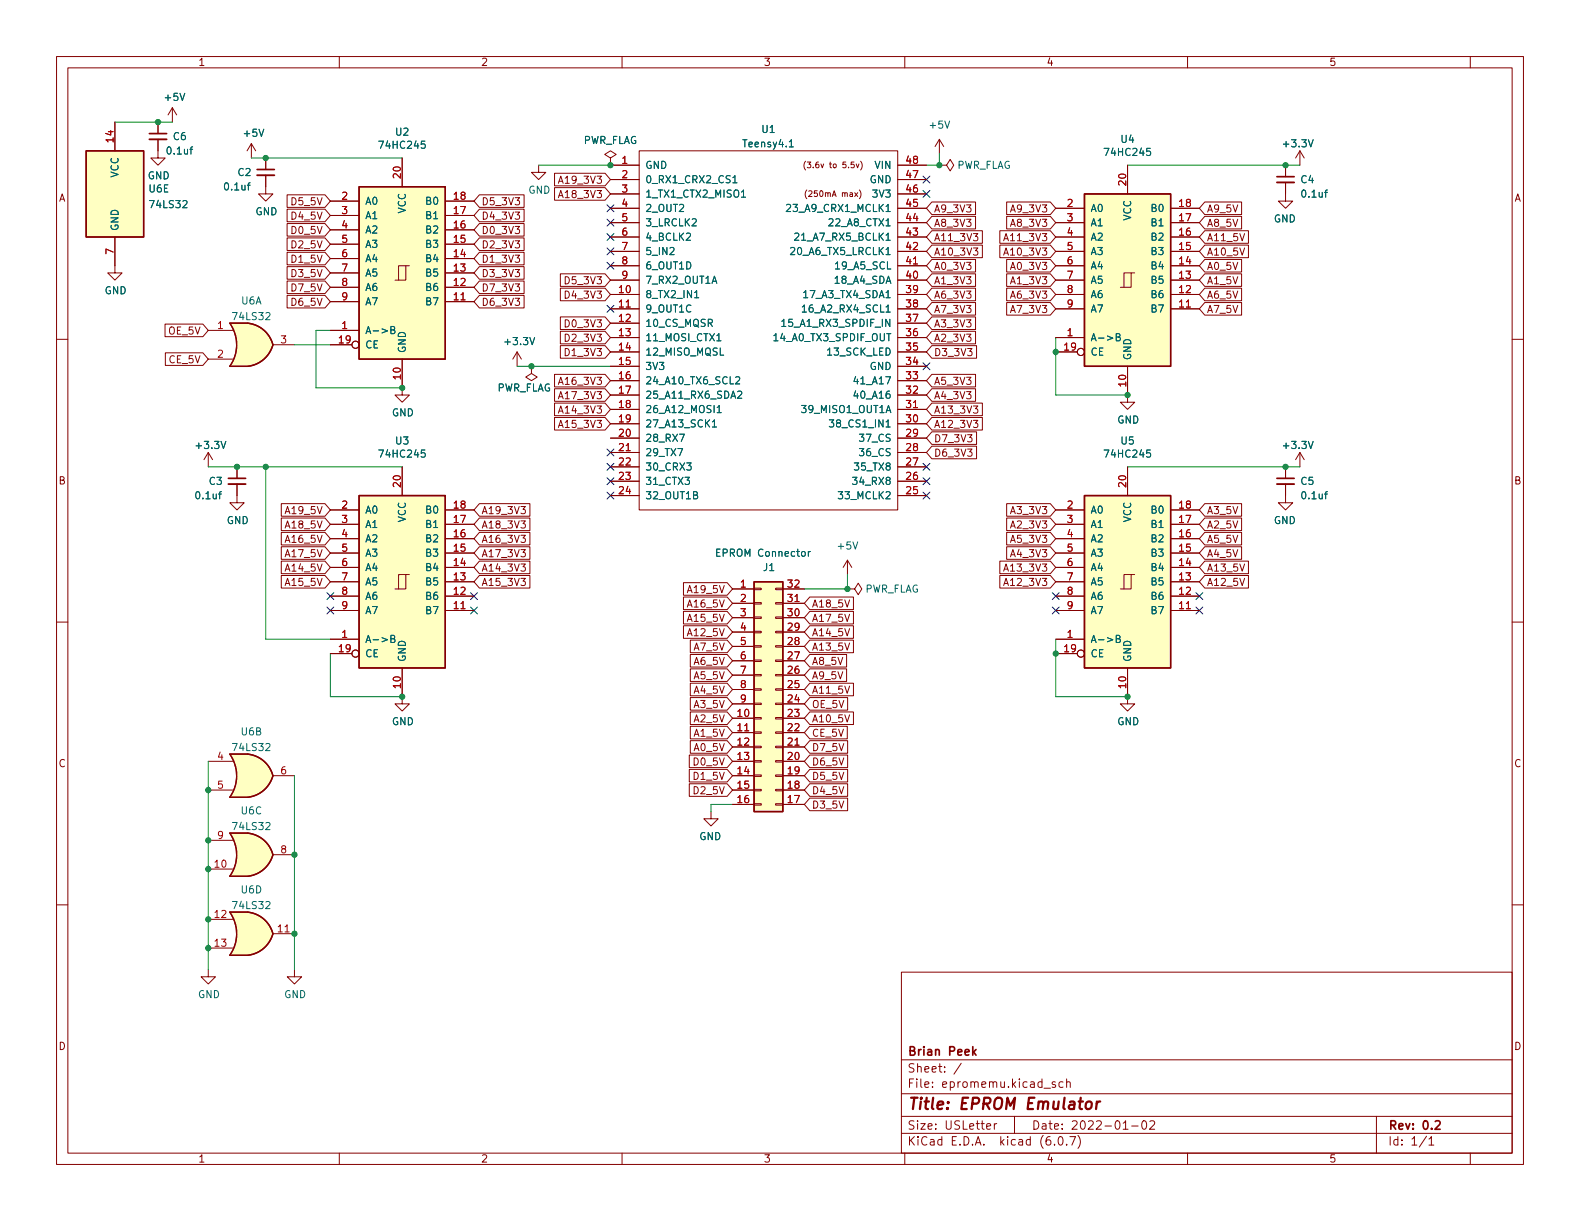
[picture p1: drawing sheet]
<svg xmlns="http://www.w3.org/2000/svg" width="279mm" height="216mm" viewBox="0 0 279 216" stroke-linecap="round" stroke-linejoin="round" font-family="sans-serif">
<g fill="none" stroke="#840000" stroke-width=".18">
<path d="M10 10h259.4v195.9h-259.4zM12 12h255.4v191.9h-255.4zM30.5 19.1l-.8 1.2M30.5 19.1v2.5M30.5 19.1l.7 1.2M60 10v2M110 10v2M160 10v2M210 10v2M260 10v2M20.3 21.6v5.1M27.9 24.6v3.3h1.3l-1.3 1.3-1.2-1.3h1.2"/>
<path d="M27.9 21.6v2M44.4 25.4l-.7 1.3M44.4 25.4v2.5M44.4 25.4l.8 1.3M47 31v3.3h1.3l-1.3 1.3-1.3-1.3h1.3M47 27.9v2.1M50.8 39.5h6.7l.9 1.1-.9 1.2h-6.7zM50.8 37h6.7l.9 1.1-.9 1.1h-6.7zM50.8 34.4h6.7l.9 1.2-.9 1.1h-6.7zM58.4 38.1h5.1M58.4 35.6h5.1M71.1 27.9v5.1"/>
<path d="M78.7 38.1h5.1M78.7 35.6h5.1M84.8 37h7.9v2.2h-7.9l-1-1.1zM84.8 39.5h7.9v2.3h-7.9l-1-1.2zM84.8 34.4h7.9v2.3h-7.9l-1-1.1zM95.2 29.2v1.3h1.3l-1.3 1.3-1.2-1.3h1.2M98.1 33.2h8.9l.9 1.1-.9 1.1h-8.9zM98.1 30.6h8.9l.9 1.2-.9 1.1h-8.9zM107.9 27.9l1.1-.6-1.1-.6-1 .6 1 .6v1.3M107.9 29.2h.1M107.9 39.4h5.1M107.9 36.8h5.1"/>
<path d="M107.9 34.3h5.1M107.9 31.8h5.1M107.9 29.2h5.1M113 26.7h45.7v63.5h-45.7zM142.5 28.5a1.17 1.17 0 0 0 0 1.6M142.7 33.6a1.17 1.17 0 0 0 0 1.5M151.4 29l.2 .7 .3-.7M152 33.6a1.17 1.17 0 0 1 0 1.5M152.2 28.5a1.17 1.17 0 0 1 0 1.6M158.7 39.4h5.1M158.7 36.8h5.1M158.7 34.3h5.1"/>
<path d="M158.7 31.8h5.1M158.7 29.2h5.1M164.8 35.7h7.7v2.2h-7.7l-1-1.1zM164.8 38.3h7.7v2.2h-7.7l-1-1.1zM166.1 29.2h1.3l.6 1 .7-1-.7-1-.6 1M166.1 29.2h.1M166.1 24.6l.8 1.3M166.1 24.6v2.6M166.1 24.6l-.7 1.3M178 35.7h7.7l1 1.1-1 1.1h-7.7zM178 38.3h7.7l1 1.1-1 1.1h-7.7zM186.7 39.4h5.1"/>
<path d="M186.7 36.8h5.1M199.4 29.2v5.1M207 39.4h5.1M207 36.8h5.1M213 35.7h6.6v2.2h-6.6l-.9-1.1zM213 38.3h6.6v2.2h-6.6l-.9-1.1zM227.3 32.3v3.3h-1.2l1.2 1.2 1.3-1.2h-1.3M227.3 29.2v2M229.9 26.7l.7 1.2M229.9 26.7v2.5M229.9 26.7l-.8 1.2M10 60h2"/>
<path d="M20.3 41.9v6.4h1.3l-1.3 1.2-1.3-1.2h1.3M29.2 57.3h6.7l.9 1.1-.9 1.1h-6.7zM36.8 58.4h4.3M43.8 57.2h-3.2a6.6 6.6 0 0 1 0 7.6h3.2M50.8 44.6h6.7l.9 1.1-.9 1.1h-6.7zM50.8 49.7h6.7l.9 1.1-.9 1.1h-6.7zM50.8 47.1h6.7l.9 1.2-.9 1.1h-6.7zM50.8 52.2h6.7l.9 1.1-.9 1.2h-6.7zM50.8 42.1h6.7l.9 1.1-.9 1.1h-6.7zM58.4 58.4h5.1M58.4 53.3h5.1M58.4 50.8h5.1"/>
<path d="M58.4 48.3h5.1M58.4 45.7h5.1M58.4 43.2h5.1M58.4 40.6h5.1M71.8 47h-1.3v2.5M72.4 47h-.6v2.5h-2M78.7 53.3h5.1M78.7 50.8h5.1M78.7 48.3h5.1M78.7 45.7h5.1M78.7 43.2h5.1M78.7 40.6h5.1"/>
<path d="M84.8 42.1h7.9v2.2h-7.9l-1-1.1zM84.8 52.2h7.9v2.3h-7.9l-1-1.2zM84.8 44.6h7.9v2.2h-7.9l-1-1.1zM84.8 47.1h7.9v2.3h-7.9l-1-1.1zM84.8 49.7h7.9v2.2h-7.9l-1-1.1zM99.1 51h7.9l.9 1.1-.9 1.1h-7.9zM99.1 48.4h7.9l.9 1.1-.9 1.1h-7.9zM99.1 58.6h7.9l.9 1.1-.9 1.1h-7.9zM99.1 56h7.9l.9 1.2-.9 1.1h-7.9zM107.9 52.1h5.1M107.9 54.6h5.1M107.9 57.2h5.1"/>
<path d="M107.9 59.7h5.1M107.9 49.5h5.1M107.9 47h5.1M107.9 44.5h5.1M107.9 41.9h5.1M158.7 52.1h5.1M158.7 54.6h5.1M158.7 57.2h5.1M158.7 59.7h5.1M158.7 49.5h5.1M158.7 47h5.1M158.7 44.5h5.1"/>
<path d="M158.7 41.9h5.1M164.8 45.9h7.7v2.2h-7.7l-1-1.1zM164.8 48.4h7.7v2.2h-7.7l-1-1.1zM164.8 51h7.7v2.2h-7.7l-1-1.1zM164.8 43.3h8.9v2.3h-8.9l-1-1.1zM164.8 40.8h8.9v2.2h-8.9l-1-1.1zM164.8 53.5h7.7v2.2h-7.7l-1-1.1zM164.8 58.6h7.7v2.2h-7.7l-1-1.1zM164.8 56h7.7v2.3h-7.7l-1-1.1zM176.8 40.8h8.9l1 1.1-1 1.1h-8.9zM176.8 43.3h8.9l1 1.2-1 1.1h-8.9zM178 51h7.7l1 1.1-1 1.1h-7.7z"/>
<path d="M178 48.4h7.7l1 1.1-1 1.1h-7.7zM178 53.5h7.7l1 1.1-1 1.1h-7.7zM178 45.9h7.7l1 1.1-1 1.1h-7.7zM186.7 52.1h5.1M186.7 54.6h5.1M186.7 59.7h5.1M186.7 49.5h5.1M186.7 47h5.1M186.7 44.5h5.1M186.7 41.9h5.1M200 48.3h-1.2v2.5M200.7 48.3h-.7v2.5h-1.9"/>
<path d="M207 52.1h5.1M207 54.6h5.1M207 49.5h5.1M207 47h5.1M207 44.5h5.1M207 41.9h5.1M213 53.5h6.6v2.2h-6.6l-.9-1.1zM213 48.4h6.6v2.2h-6.6l-.9-1.1zM213 51h6.6v2.2h-6.6l-.9-1.1zM213 45.9h6.6v2.2h-6.6l-.9-1.1zM213 40.8h7.8v2.2h-7.8l-.9-1.1zM213 43.3h7.8v2.3h-7.8l-.9-1.1z"/>
<path d="M267.4 60h2M29.2 62.4h6.7l.9 1.1-.9 1.1h-6.7zM36.8 63.5h4.3M48.3 61h3.8M58.4 61h3.8M71.1 63.5v6.4h1.3l-1.3 1.2-1.3-1.2h1.3M91.4 62.2l-.7 1.3M91.4 62.2v2.6M91.4 62.2l.8 1.3M94 64.8v1.2l1 .7-1 .6-1-.6 1-.7M94 64.8h.1M98.1 71.3h8.9l.9 1.1-.9 1.1h-8.9z"/>
<path d="M98.1 68.7h8.9l.9 1.2-.9 1.1h-8.9zM98.1 66.2h8.9l.9 1.1-.9 1.1h-8.9zM98.1 73.8h8.9l.9 1.1-.9 1.1h-8.9zM99.1 61.1h7.9l.9 1.1-.9 1.1h-7.9zM107.9 62.2h5.1M107.9 64.8h5.1M107.9 67.3h5.1M107.9 69.9h5.1M107.9 72.4h5.1M107.9 74.9h5.1M107.9 77.5h5.1M158.7 62.2h5.1"/>
<path d="M158.7 64.8h5.1M158.7 67.3h5.1M158.7 69.9h5.1M158.7 72.4h5.1M158.7 74.9h5.1M158.7 77.5h5.1M164.8 73.8h8.9v2.2h-8.9l-1-1.1zM164.8 71.3h8.9v2.2h-8.9l-1-1.1zM164.8 78.9h7.9v2.2h-7.9l-1-1.1zM164.8 76.4h7.9v2.2h-7.9l-1-1.1zM164.8 61.1h7.9v2.2h-7.9l-1-1.1zM164.8 68.7h7.7v2.3h-7.7l-1-1.1z"/>
<path d="M164.8 66.2h7.7v2.2h-7.7l-1-1.1zM186.7 62.2h3.8M199.4 64.8v6.3h1.3l-1.3 1.3-1.3-1.3h1.3M36.8 80l-.7 1.3M36.8 80v2.6M36.8 80l.8 1.3M41.9 85.6v3.3h1.3l-1.3 1.3-1.3-1.3h1.3M41.9 82.6v2M49.7 96.7h7.8l.9 1.1-.9 1.1h-7.8zM49.7 99.2h7.8l.9 1.1-.9 1.1h-7.8zM49.7 94.1h7.8l.9 1.2-.9 1.1h-7.8zM49.7 91.6h7.8l.9 1.1-.9 1.1h-7.8z"/>
<path d="M49.7 89.1h7.8l.9 1.1-.9 1.1h-7.8zM58.4 97.8h5.1M58.4 95.3h5.1M58.4 92.7h5.1M58.4 90.2h5.1M71.1 82.6v5M78.7 97.8h5.1M78.7 95.3h5.1M78.7 92.7h5.1M78.7 90.2h5.1M84.8 89.1h8.9v2.2h-8.9l-1-1.1zM84.8 91.6h8.9v2.2h-8.9l-1-1.1z"/>
<path d="M84.8 99.2h8.9v2.2h-8.9l-1-1.1zM84.8 96.7h8.9v2.2h-8.9l-1-1.1zM84.8 94.1h8.9v2.3h-8.9l-1-1.1zM107.9 80h5.1M107.9 82.6h5.1M107.9 85.1h5.1M107.9 87.6h5.1M149.9 99.1l.7 1.2M149.9 99.1v2.5M149.9 99.1l-.8 1.2M158.7 80h5.1M158.7 82.6h5.1"/>
<path d="M158.7 85.1h5.1M158.7 87.6h5.1M176.8 99.2h8.9l1 1.1-1 1.1h-8.9zM178 91.6h7.7l1 1.1-1 1.1h-7.7zM178 89.1h7.7l1 1.1-1 1.1h-7.7zM178 96.7h7.7l1 1.1-1 1.1h-7.7zM178 94.1h7.7l1 1.2-1 1.1h-7.7zM186.7 97.8h5.1M186.7 95.3h5.1M186.7 92.7h5.1M186.7 90.2h5.1M199.4 82.6v5"/>
<path d="M207 97.8h5.1M207 95.3h5.1M207 92.7h5.1M207 90.2h5.1M213 94.1h6.6v2.3h-6.6l-.9-1.1zM213 99.2h7.8v2.2h-7.8l-.9-1.1zM213 96.7h6.6v2.2h-6.6l-.9-1.1zM213 91.6h6.6v2.2h-6.6l-.9-1.1zM213 89.1h6.6v2.2h-6.6l-.9-1.1zM227.3 85.6v3.3h-1.2l1.2 1.3 1.3-1.3h-1.3M227.3 82.6v2M229.9 80v2.6"/>
<path d="M229.9 80l.7 1.3M229.9 80l-.8 1.3M10 110h2M49.7 101.8h7.8l.9 1.1-.9 1.1h-7.8zM58.4 113h5.1M58.4 108h5.1M58.4 105.4h5.1M58.4 102.9h5.1M58.4 100.3h5.1M58.4 115.6h3.8M71.1 118.1v6.4h1.3l-1.3 1.2-1.3-1.2h1.3M71.8 101.6h-1.3v2.5"/>
<path d="M72.4 101.6h-.6v2.5h-2M78.7 108h5.1M78.7 105.4h5.1M78.7 102.9h5.1M78.7 100.3h5.1M84.8 101.8h8.9v2.2h-8.9l-1-1.1zM120.9 108.1h7.7l.9 1.1-.9 1.1h-7.7zM120.9 105.6h7.7l.9 1.1-.9 1.1h-7.7zM120.9 110.6h7.7l.9 1.2-.9 1.1h-7.7zM120.9 103h7.7l.9 1.1-.9 1.2h-7.7zM122.1 115.7h6.5l.9 1.1-.9 1.2h-6.5zM122.1 118.3h6.5l.9 1.1-.9 1.1h-6.5z"/>
<path d="M122.1 113.2h6.5l.9 1.1-.9 1.1h-6.5zM129.5 104.1h3.8M129.5 106.7h3.8M129.5 119.4h3.8M129.5 116.8h3.8M129.5 114.3h3.8M129.5 111.8h3.8M129.5 109.2h3.8M133.3 119.3h1.3v.2h-1.3zM133.3 116.7h1.3v.3h-1.3zM133.3 114.2h1.3v.2h-1.3zM133.3 111.6h1.3v.3h-1.3z"/>
<path d="M133.3 109.1h1.3v.2h-1.3zM133.3 106.6h1.3v.2h-1.3zM133.3 104h1.3v.3h-1.3zM137.2 119.3h1.2v.2h-1.2zM137.2 116.7h1.2v.3h-1.2zM137.2 114.2h1.2v.2h-1.2zM137.2 111.6h1.2v.3h-1.2zM137.2 109.1h1.2v.2h-1.2zM137.2 106.6h1.2v.2h-1.2zM137.2 104h1.2v.3h-1.2zM138.4 104.1h3.8M138.4 106.7h3.8"/>
<path d="M138.4 119.4h3.8M138.4 116.8h3.8M138.4 114.3h3.8M138.4 111.8h3.8M138.4 109.2h3.8M143.2 118.3h6.5v2.2h-6.5l-1-1.1zM143.2 115.7h6.5v2.3h-6.5l-1-1.2zM143.2 110.6h7.7v2.3h-7.7l-1-1.1zM143.2 108.1h7.7v2.2h-7.7l-1-1.1zM143.2 113.2h7.7v2.2h-7.7l-1-1.1zM143.2 105.6h7.7v2.2h-7.7l-1-1.1zM149.9 104.1h1.2l.7 1.1 .6-1.1-.6-1-.7 1"/>
<path d="M149.9 104.1h.1M176.8 101.8h8.9l1 1.1-1 1.1h-8.9zM186.7 113h5.1M186.7 108h5.1M186.7 105.4h5.1M186.7 102.9h5.1M186.7 100.3h5.1M186.7 115.6h3.8M199.4 118.1v6.4h1.3l-1.3 1.2-1.3-1.2h1.3M200 101.6h-1.2v2.5M200.7 101.6h-.7v2.5h-1.9M207 108h5.1"/>
<path d="M207 105.4h5.1M207 102.9h5.1M207 100.3h5.1M213 101.8h7.8v2.2h-7.8l-.9-1.1zM267.4 110h2M36.8 134.6h4.3M36.8 139.7h4.3M43.8 133.4h-3.2a6.6 6.6 0 0 1 0 7.6h3.2M48.3 137.2h3.8M121.9 133.5h6.7l.9 1.1-.9 1.1h-6.7zM121.9 138.6h6.7l.9 1.1-.9 1.1h-6.7zM121.9 136h6.7l.9 1.2-.9 1.1h-6.7z"/>
<path d="M122.1 131h6.5l.9 1.1-.9 1.1h-6.5zM122.1 120.8h6.5l.9 1.1-.9 1.1h-6.5zM122.1 125.9h6.5l.9 1.1-.9 1.1h-6.5zM122.1 123.3h6.5l.9 1.2-.9 1.1h-6.5zM122.1 128.4h6.5l.9 1.1-.9 1.2h-6.5zM129.5 134.6h3.8M129.5 139.7h3.8M129.5 137.2h3.8M129.5 127h3.8M129.5 129.5h3.8M129.5 132.1h3.8M129.5 124.5h3.8"/>
<path d="M129.5 121.9h3.8M133.3 139.6h1.3v.2h-1.3zM133.3 137h1.3v.3h-1.3zM133.3 134.5h1.3v.2h-1.3zM133.3 132h1.3v.2h-1.3zM133.3 129.4h1.3v.3h-1.3zM133.3 126.9h1.3v.2h-1.3zM133.3 124.3h1.3v.3h-1.3zM133.3 121.8h1.3v.2h-1.3zM137.2 139.6h1.2v.2h-1.2zM137.2 137h1.2v.3h-1.2zM137.2 134.5h1.2v.2h-1.2z"/>
<path d="M137.2 132h1.2v.2h-1.2zM137.2 129.4h1.2v.3h-1.2zM137.2 126.9h1.2v.2h-1.2zM137.2 124.3h1.2v.3h-1.2zM137.2 121.8h1.2v.2h-1.2zM138.4 134.6h3.8M138.4 139.7h3.8M138.4 137.2h3.8M138.4 127h3.8M138.4 129.5h3.8M138.4 132.1h3.8M138.4 124.5h3.8"/>
<path d="M138.4 121.9h3.8M143.2 125.9h7.7v2.2h-7.7l-1-1.1zM143.2 120.8h7.7v2.2h-7.7l-1-1.1zM143.2 123.3h6.7v2.3h-6.7l-1-1.1zM143.2 128.4h6.6v2.3h-6.6l-1-1.2zM143.2 131h6.7v2.2h-6.7l-1-1.1zM143.2 138.6h6.7v2.2h-6.7l-1-1.1zM143.2 133.5h6.7v2.2h-6.7l-1-1.1zM143.2 136h6.7v2.3h-6.7l-1-1.1zM10 160h2M36.8 153.7h4.3M36.8 148.6h4.3"/>
<path d="M43.8 147.3h-3.2a6.6 6.6 0 0 1 0 7.6h3.2M48.3 151.1h3.8M125.7 143.5v1.3h-1.2l1.2 1.3 1.3-1.3h-1.3M129.5 142.2h3.8M133.3 142.1h1.3v.3h-1.3zM137.2 142.1h1.2v.3h-1.2zM138.4 142.2h3.8M143.2 141.1h6.7v2.3h-6.7l-1-1.2zM267.4 160h2M36.8 171.5v1.2h1.3l-1.3 1.3-1.2-1.3h1.2M36.8 162.6h4.3M36.8 167.6h4.3"/>
<path d="M43.8 161.3h-3.2a6.6 6.6 0 0 1 0 7.6h3.2M48.3 165.1h3.8M52.1 171.5v1.2h1.2l-1.2 1.3-1.3-1.3h1.3M159.4 171.9h108v32h-108zM159.4 197.4h108M159.4 193.4h108M159.4 187.4h108M170 188l-1.3 1.9M174.5 199.2l.7-.2-.1-.3h-.4l-.2 .2v.7h.6M175.8 198.7v1M176.3 198.7h-.3l-.2 .3M179.4 197.4v3"/>
<path d="M184.6 192.4h1.2M186.6 191.4l-.3-.1-.3 .2 .1 .2 .5 .2v.3h-.6M188 191.4l-.5-.1-.2 .3v.4l.1 .2h.6M188.6 191.4l.2-.1 .4 .1 .1 .9M188.6 190.8v1.5M198.6 199.7h.9M200.1 199.1h1.2M202.1 198.2h.2a.81 .81 0 0 1 .5 .6 .81 .81 0 0 1-.3 .8l-.1 .1a.81 .81 0 0 1-.6-.6 .81 .81 0 0 1 .3-.9zM203.3 198.3l.6-.1 .2 .1 .1 .3-.9 1.1h.9M243.4 197.4v6.5M60 203.9v2M110 203.9v2"/>
<path d="M159.4 200.4h108M160 203.9v2M186.5 202.3v.2M187.3 201h.2a.81 .81 0 0 1 .6 .6 .81 .81 0 0 1-.3 .8l-.2 .1a.81 .81 0 0 1-.6-.6 .81 .81 0 0 1 .3-.9zM188.6 202.3v.2M189.2 201h1l-.7 1.5M190.6 200.8a1.72 1.72 0 0 1 0 2.2M210 203.9v2M252.3 200.9l-1.3 1.9M252.7 201.4l.4-.4v1.5M252.7 202.5h.8M260 203.9v2"/>
<circle cx="62.9" cy="61" r=".63"/>
<circle cx="191.1" cy="62.2" r=".63"/>
<circle cx="62.9" cy="115.6" r=".63"/>
<circle cx="191.1" cy="115.6" r=".63"/>
</g>
<path d="M26.4 23.6h3.1M45.5 30h3M225.8 31.2h3.1M40.4 84.6h3M225.8 84.6h3.1M172 185.1v1.5M172.2 186l.4 .6M172.6 185.6l-.6 .5M253.8 198.3l.6-.1 .2 .1 .1 .3-1 1.1h1" fill="none" stroke="#840000" stroke-width=".3"/>
<path d="M192.1 195a.52 .52 0 0 1 .6-.2 .52 .52 0 0 1 .4 .4l-.1 .5a.55 .55 0 0 1-.5 .4 .55 .55 0 0 1-.5-.4zM194 194.8l-.2 1.3M194.6 194.8l-.4 .1-.3 .3" fill="none" stroke="#840000" stroke-width=".4"/>
<g fill="#ffffc2" stroke="#ffffc2" stroke-width=".18">
<path d="M63.5 33h15.2v30.5h-15.2z"/>
<path d="M43.2 163.7l5.1 1.4a5.2 5.2 0 0 1-4.5 3.8z"/>
<path d="M40.6 168.9h3.2z"/>
<path d="M40.6 161.3h3.2z"/>
<path d="M40.6 161.3h3.2v7.6h-3.2a6.7 6.7 0 0 0 0-7.6z"/>
<path d="M43.8 161.3a5.1 5.1 0 0 1 4.5 3.8l-5 1.3z"/>
<path d="M43.2 135.8l5.1 1.4a5.2 5.2 0 0 1-4.5 3.8z"/>
<path d="M40.6 141h3.2z"/>
<path d="M40.6 133.4h3.2z"/>
<path d="M40.6 133.4h3.2v7.6h-3.2a6.7 6.7 0 0 0 0-7.6z"/>
<path d="M43.8 133.4a5.1 5.1 0 0 1 4.5 3.8l-5 1.3z"/>
<path d="M43.2 149.8l5.1 1.3a5.2 5.2 0 0 1-4.5 3.8z"/>
<path d="M40.6 154.9h3.2z"/>
<path d="M40.6 147.3h3.2z"/>
<path d="M40.6 147.3h3.2v7.6h-3.2a6.7 6.7 0 0 0 0-7.6z"/>
<path d="M43.8 147.3a5.1 5.1 0 0 1 4.5 3.8l-5 1.3z"/>
<path d="M15.2 26.7h10.2v15.2h-10.2z"/>
<path d="M63.5 87.6h15.2v30.5h-15.2z"/>
<path d="M191.8 87.6h15.2v30.5h-15.2z"/>
<path d="M191.8 34.3h15.2v30.5h-15.2z"/>
<path d="M43.2 59.6l5.1 1.4a5.2 5.2 0 0 1-4.5 3.8z"/>
<path d="M40.6 64.8h3.2z"/>
<path d="M40.6 57.2h3.2z"/>
<path d="M40.6 57.2h3.2v7.6h-3.2a6.7 6.7 0 0 0 0-7.6z"/>
<path d="M43.8 57.2a5.1 5.1 0 0 1 4.5 3.8l-5 1.3z"/>
<path d="M133.3 102.9h5.1v40.6h-5.1z"/>
</g>
<g fill="none" stroke="#840000" stroke-width=".25">
<path d="M15.2 26.7h10.2v15.2h-10.2zM63.5 33h15.2v30.5h-15.2zM191.8 34.3h15.2v30.5h-15.2zM43.8 57.2h-3.2a6.6 6.6 0 0 1 0 7.6h3.2M43.8 57.2a5.1 5.1 0 0 1 4.5 3.8 5.2 5.2 0 0 1-4.5 3.8M63.5 87.6h15.2v30.5h-15.2zM191.8 87.6h15.2v30.5h-15.2zM133.3 102.9h5.1v40.6h-5.1zM43.8 133.4h-3.2a6.6 6.6 0 0 1 0 7.6h3.2M43.8 133.4a5.1 5.1 0 0 1 4.5 3.8M48.3 137.2a5.2 5.2 0 0 1-4.5 3.8M43.8 147.3h-3.2a6.6 6.6 0 0 1 0 7.6h3.2"/>
<path d="M43.8 147.3a5.1 5.1 0 0 1 4.5 3.8M48.3 151.1a5.2 5.2 0 0 1-4.5 3.8M43.8 161.3h-3.2a6.6 6.6 0 0 1 0 7.6h3.2M43.8 161.3a5.1 5.1 0 0 1 4.5 3.8M48.3 165.1a5.2 5.2 0 0 1-4.5 3.8"/>
</g>
<g fill="none" stroke="#006464" stroke-width=".18">
<path d="M129.6 31.4l.4-.3v1.2M129.6 32.3h.7M131.1 34.9h.7M139.1 36.3l.5-.2 .2 .4-.8 .9h.8M139.6 26h.7M69.1 58.3h.6l.1-.2-.1-.3-.6-.1v1.3h.5l.2-.1 .1-.3-.3-.3M122.8 52.6h.8M136.9 59.4l.3-.4v1.3M138.2 56.8l.4-.3v1.2M138.2 57.7h.8M139.8 43.9l.5-.1 .2 .3-.7 .9h.7M140.5 41.3l.5-.1 .3 .4-.8 .9h.8"/>
<path d="M141.9 54.3l.3-.4v1.3M141.9 55.2h.7M142.1 51.7l.4-.3v1.2M142.1 52.6h.7M197.4 59.6l.5-.1 .2-.1-.1-.3-.6-.1v1.3h.5l.2-.2v-.3l-.3-.2M120.2 76.8h.8l-.5 1.2M126 74.6l.3-.4v1.3M126 75.5h.7M126.8 60.3h.7M126.8 72.1l.4-.4v1.3M126.8 73h.7M130.1 66.7l.5-.1 .2 .4-.8 .9h.8"/>
<path d="M130.5 69.3l.4-.1 .3 .3-.8 .9h.8M136.9 60.3h.7M146.7 74.2h.7l-.4 .5 .4 .1v.6l-.2 .1-.5-.1M142.9 97.5v.9M143.3 97.5l-.4 .3M150.8 84.4h.7l-.4 .5 .4 .1v.5l-.2 .2-.5-.2M69.1 112.9h.6l.1-.2-.1-.2-.6-.2v1.3h.5l.2-.1 .1-.3-.3-.3M197.4 112.9h.5l.2-.2-.1-.2-.6-.2v1.3h.5l.2-.1v-.3l-.3-.3"/>
</g>
<path d="M26.4 24.6h3.1M45.5 31h3M225.8 32.3h3.1M40.4 85.6h3M225.8 85.6h3.1" fill="none" stroke="#840000" stroke-width=".33"/>
<g fill="none" stroke="#009600" stroke-width=".18">
<path d="M20.3 21.6h10.2M44.4 27.9h26.7M95.2 29.2h12.7M166.1 27.2v2h-2.3M199.4 29.2h30.5M58.4 58.4h-2.5v10.2h15.2M186.7 59.7v10.2h12.7M52.1 61h6.3M91.4 64.8h16.5M36.8 82.6h34.3M47 82.6v30.4h11.4M199.4 82.6h30.5"/>
<path d="M58.4 115.6v7.6h12.7M149.9 101.6v2.5h-7.7M186.7 113v10.2h12.7M36.8 134.6v36.9M52.1 137.2v34.3M129.5 142.2h-3.8v1.3"/>
</g>
<g fill="none" stroke="#000084" stroke-width=".18">
<path d="M107.3 38.8l1.3 1.2M107.3 36.2l1.3 1.2M108.6 38.8l-1.3 1.2M108.6 36.2l-1.3 1.2M163.2 33.7l1.2 1.2M163.2 31.1l1.2 1.3M164.4 33.7l-1.2 1.2M164.4 31.1l-1.2 1.3M107.3 41.3l1.3 1.2M107.3 54l1.3 1.2M107.3 46.4l1.3 1.2M107.3 43.8l1.3 1.3"/>
<path d="M108.6 41.3l-1.3 1.2M108.6 54l-1.3 1.2M108.6 46.4l-1.3 1.2M108.6 43.8l-1.3 1.3M107.3 79.4l1.3 1.2M108.6 79.4l-1.3 1.2M163.2 64.2l1.2 1.2M164.4 64.2l-1.2 1.2M107.3 87l1.3 1.2M107.3 81.9l1.3 1.3M107.3 84.5l1.3 1.2M108.6 87l-1.3 1.2"/>
<path d="M108.6 81.9l-1.3 1.3M108.6 84.5l-1.3 1.2M163.2 84.5l1.2 1.2M163.2 81.9l1.2 1.3M163.2 87l1.2 1.2M164.4 84.5l-1.2 1.2M164.4 81.9l-1.2 1.3M164.4 87l-1.2 1.2M57.8 107.3l1.2 1.3M57.8 104.8l1.2 1.2M59 107.3l-1.2 1.3M59 104.8l-1.2 1.2"/>
<path d="M83.2 107.3l1.2 1.3M83.2 104.8l1.2 1.2M84.4 107.3l-1.2 1.3M84.4 104.8l-1.2 1.2M186.1 104.8l1.2 1.2M186.1 107.3l1.2 1.3M187.3 104.8l-1.2 1.2M187.3 107.3l-1.2 1.3M211.5 107.3l1.2 1.3M211.5 104.8l1.2 1.2M212.7 107.3l-1.2 1.3M212.7 104.8l-1.2 1.2"/>
</g>
<g fill="#009600" stroke="#009600" stroke-width=".18">
<circle cx="36.8" cy="162.6" r=".46"/>
<circle cx="36.8" cy="153.7" r=".46"/>
<circle cx="52.1" cy="151.1" r=".46"/>
<circle cx="36.8" cy="148.6" r=".46"/>
<circle cx="36.8" cy="139.7" r=".46"/>
<circle cx="71.1" cy="123.2" r=".46"/>
<circle cx="36.8" cy="167.6" r=".46"/>
<circle cx="52.1" cy="165.1" r=".46"/>
<circle cx="47" cy="82.6" r=".46"/>
<circle cx="149.9" cy="104.1" r=".46"/>
<circle cx="71.1" cy="68.6" r=".46"/>
<circle cx="166.1" cy="29.2" r=".46"/>
<circle cx="41.9" cy="82.6" r=".46"/>
<circle cx="27.9" cy="21.6" r=".46"/>
<circle cx="47" cy="27.9" r=".46"/>
<circle cx="107.9" cy="29.2" r=".46"/>
<circle cx="227.3" cy="82.6" r=".46"/>
<circle cx="186.7" cy="62.2" r=".46"/>
<circle cx="199.4" cy="69.9" r=".46"/>
<circle cx="227.3" cy="29.2" r=".46"/>
<circle cx="199.4" cy="123.2" r=".46"/>
<circle cx="186.7" cy="115.6" r=".46"/>
<circle cx="94" cy="64.8" r=".46"/>
</g>
<text font-size="2.8" fill="#840000" x="160.4" y="196.2">Title: EPROM Emulator</text>
<g font-size="2.1" fill="#840000">
<text x="160.4" y="189.7">Sheet: /</text>
<text x="160.4" y="186.7">Brian Peek</text>
<text x="160.4" y="192.4">File: epromemu.kicad_sch</text>
<text x="160.4" y="202.5">KiCad E.D.A. kicad (6.0.7)</text>
<text x="160.4" y="199.7">Size: USLetter</text>
<text x="182.4" y="199.7">Date: 2022-01-02</text>
<text x="245.4" y="199.7">Rev: 0.2</text>
<text x="245.4" y="202.5">Id: 1/1</text>
</g>
<g font-size="1.8" fill="#840000">
<text x="35" y="11.6">1</text>
<text x="85" y="11.6">2</text>
<text x="135" y="11.6">3</text>
<text x="185" y="11.6">4</text>
<text x="235" y="11.6">5</text>
<text x="10.3" y="35.6">A</text>
<text x="99.3" y="35">A18_3V3</text>
<text x="99.3" y="32.5">A19_3V3</text>
<text x="267.7" y="35.6">A</text>
<text x="51.7" y="41.4">D0_5V</text>
<text x="51.7" y="38.8">D4_5V</text>
<text x="51.7" y="36.3">D5_5V</text>
<text x="85.1" y="38.8">D4_3V3</text>
<text x="85.1" y="41.4">D0_3V3</text>
<text x="85.1" y="36.3">D5_3V3</text>
<text x="165.1" y="37.6">A9_3V3</text>
<text x="165.1" y="40.1">A8_3V3</text>
<text x="179" y="37.6">A9_3V3</text>
<text x="179" y="40.1">A8_3V3</text>
<text x="213.4" y="37.6">A9_5V</text>
<text x="213.4" y="40.1">A8_5V</text>
<text x="51.7" y="46.4">D1_5V</text>
<text x="51.7" y="43.9">D2_5V</text>
<text x="85.1" y="43.9">D2_3V3</text>
<text x="85.1" y="46.4">D1_3V3</text>
<text x="165.1" y="47.7">A0_3V3</text>
<text x="165.1" y="45.2">A10_3V3</text>
<text x="165.1" y="42.6">A11_3V3</text>
<text x="178" y="42.6">A11_3V3</text>
<text x="178" y="45.2">A10_3V3</text>
<text x="179" y="47.7">A0_3V3</text>
<text x="213.4" y="47.7">A0_5V</text>
<text x="213.4" y="42.6">A11_5V</text>
<text x="213.4" y="45.2">A10_5V</text>
<text x="51.7" y="51.5">D7_5V</text>
<text x="51.7" y="49">D3_5V</text>
<text x="85.1" y="49">D3_3V3</text>
<text x="85.1" y="51.5">D7_3V3</text>
<text x="100.3" y="52.8">D4_3V3</text>
<text x="100.3" y="50.3">D5_3V3</text>
<text x="165.1" y="50.3">A1_3V3</text>
<text x="165.1" y="52.8">A6_3V3</text>
<text x="179" y="52.8">A6_3V3</text>
<text x="179" y="50.3">A1_3V3</text>
<text x="213.4" y="50.3">A1_5V</text>
<text x="213.4" y="52.8">A6_5V</text>
<text x="29.9" y="59.1">OE_5V</text>
<text x="51.7" y="54.1">D6_5V</text>
<text x="85.1" y="54.1">D6_3V3</text>
<text x="100.3" y="57.9">D0_3V3</text>
<text x="165.1" y="55.3">A7_3V3</text>
<text x="165.1" y="57.9">A3_3V3</text>
<text x="179" y="55.3">A7_3V3</text>
<text x="213.4" y="55.3">A7_5V</text>
<text x="30" y="64.2">CE_5V</text>
<text x="100.3" y="63">D1_3V3</text>
<text x="100.3" y="60.4">D2_3V3</text>
<text x="165.1" y="60.4">A2_3V3</text>
<text x="165.1" y="63">D3_3V3</text>
<text x="99.3" y="70.6">A17_3V3</text>
<text x="99.3" y="68">A16_3V3</text>
<text x="165.1" y="70.6">A4_3V3</text>
<text x="165.1" y="68">A5_3V3</text>
<text x="99.3" y="73.1">A14_3V3</text>
<text x="99.3" y="75.7">A15_3V3</text>
<text x="165.1" y="75.7">A12_3V3</text>
<text x="165.1" y="73.1">A13_3V3</text>
<text x="165.1" y="80.7">D6_3V3</text>
<text x="165.1" y="78.2">D7_3V3</text>
<text x="10.3" y="85.7">B</text>
<text x="267.7" y="85.7">B</text>
<text x="50.8" y="96">A16_5V</text>
<text x="50.8" y="93.4">A18_5V</text>
<text x="50.8" y="90.9">A19_5V</text>
<text x="85.1" y="90.9">A19_3V3</text>
<text x="85.1" y="93.4">A18_3V3</text>
<text x="85.1" y="96">A16_3V3</text>
<text x="179" y="93.4">A2_3V3</text>
<text x="179" y="90.9">A3_3V3</text>
<text x="179" y="96">A5_3V3</text>
<text x="213.4" y="96">A5_5V</text>
<text x="213.4" y="93.4">A2_5V</text>
<text x="213.4" y="90.9">A3_5V</text>
<text x="50.8" y="98.5">A17_5V</text>
<text x="50.8" y="101.1">A14_5V</text>
<text x="85.1" y="101.1">A14_3V3</text>
<text x="85.1" y="98.5">A17_3V3</text>
<text x="178" y="101.1">A13_3V3</text>
<text x="179" y="98.5">A4_3V3</text>
<text x="213.4" y="101.1">A13_5V</text>
<text x="213.4" y="98.5">A4_5V</text>
<text x="50.8" y="103.6">A15_5V</text>
<text x="85.1" y="103.6">A15_3V3</text>
<text x="121.9" y="107.4">A16_5V</text>
<text x="121.9" y="104.9">A19_5V</text>
<text x="143.5" y="107.4">A18_5V</text>
<text x="178" y="103.6">A12_3V3</text>
<text x="213.4" y="103.6">A12_5V</text>
<text x="121.9" y="109.9">A15_5V</text>
<text x="121.9" y="112.5">A12_5V</text>
<text x="143.5" y="112.5">A14_5V</text>
<text x="143.5" y="109.9">A17_5V</text>
<text x="122.9" y="117.6">A6_5V</text>
<text x="122.9" y="115">A7_5V</text>
<text x="143.5" y="117.6">A8_5V</text>
<text x="143.5" y="115">A13_5V</text>
<text x="122.9" y="122.6">A4_5V</text>
<text x="122.9" y="125.2">A3_5V</text>
<text x="122.9" y="120.1">A5_5V</text>
<text x="143.5" y="120.1">A9_5V</text>
<text x="143.5" y="122.6">A11_5V</text>
<text x="143.5" y="125.2">OE_5V</text>
<text x="122.9" y="127.7">A2_5V</text>
<text x="122.9" y="130.3">A1_5V</text>
<text x="143.5" y="127.7">A10_5V</text>
<text x="143.5" y="130.3">CE_5V</text>
<text x="10.3" y="135.6">C</text>
<text x="122.9" y="135.3">D0_5V</text>
<text x="122.9" y="132.8">A0_5V</text>
<text x="122.9" y="137.9">D1_5V</text>
<text x="143.5" y="132.8">D7_5V</text>
<text x="143.5" y="135.3">D6_5V</text>
<text x="143.5" y="137.9">D5_5V</text>
<text x="267.7" y="135.6">C</text>
<text x="122.9" y="140.4">D2_5V</text>
<text x="143.5" y="143">D3_5V</text>
<text x="143.5" y="140.4">D4_5V</text>
<text x="10.3" y="185.7">D</text>
<text x="267.7" y="185.7">D</text>
<text x="35" y="205.6">1</text>
<text x="85" y="205.6">2</text>
<text x="135" y="205.6">3</text>
<text x="185" y="205.6">4</text>
<text x="235" y="205.6">5</text>
</g>
<g font-size="1.8" fill="#006464">
<text x="29.3" y="17.8">+5V</text>
<text x="70" y="24">U2</text>
<text x="134.8" y="23.5">U1</text>
<text x="164.5" y="22.7">+5V</text>
<text x="29.7" y="27.3">0.1uf</text>
<text x="30.7" y="24.8">C6</text>
<text x="43.2" y="24.2">+5V</text>
<text x="67.4" y="26.3">74HC245</text>
<text x="103" y="25.5">PWR_FLAG</text>
<text x="114" y="29.8">GND</text>
<text x="131.6" y="26">Teensy4.1</text>
<text x="154.8" y="29.8">VIN</text>
<text x="169.1" y="29.8">PWR_FLAG</text>
<text x="195.7" y="27.6">74HC245</text>
<text x="198.3" y="25.2">U4</text>
<text x="227.2" y="26">+3.3V</text>
<text x="21" y="31.4" transform="rotate(-90 21 31.4)">VCC</text>
<text x="26.1" y="31.7">GND</text>
<text x="26.4" y="34">U6E</text>
<text x="39.8" y="33.7">0.1uf</text>
<text x="42.1" y="31.1">C2</text>
<text x="93.4" y="34.2">GND</text>
<text x="114" y="32.4">0_RX1_CRX2_CS1</text>
<text x="114" y="34.9">1_TX1_CTX2_MISO1</text>
<text x="153.8" y="32.4">GND</text>
<text x="154.6" y="34.9">3V3</text>
<text x="230.1" y="32.4">C4</text>
<text x="230.3" y="34.9">0.1uf</text>
<text x="21" y="40.9" transform="rotate(-90 21 40.9)">GND</text>
<text x="26.7" y="36.8">74LS32</text>
<text x="45.2" y="38">GND</text>
<text x="64.5" y="36.2">A0</text>
<text x="64.5" y="38.7">A1</text>
<text x="64.5" y="41.3">A2</text>
<text x="71.8" y="37.8" transform="rotate(-90 71.8 37.8)">VCC</text>
<text x="75.5" y="41.3">B2</text>
<text x="75.5" y="38.7">B1</text>
<text x="75.5" y="36.2">B0</text>
<text x="114" y="40">3_LRCLK2</text>
<text x="114" y="37.5">2_OUT2</text>
<text x="139.7" y="37.5">23_A9_CRX1_MCLK1</text>
<text x="147" y="40">22_A8_CTX1</text>
<text x="192.8" y="37.5">A0</text>
<text x="192.8" y="40">A1</text>
<text x="200" y="39" transform="rotate(-90 200 39)">VCC</text>
<text x="203.7" y="40">B1</text>
<text x="203.7" y="37.5">B0</text>
<text x="225.2" y="39.3">GND</text>
<text x="64.5" y="43.8">A3</text>
<text x="64.5" y="46.4">A4</text>
<text x="75.5" y="46.4">B4</text>
<text x="75.5" y="43.8">B3</text>
<text x="114" y="42.5">4_BCLK2</text>
<text x="114" y="45.1">5_IN2</text>
<text x="114" y="47.6">6_OUT1D</text>
<text x="140.3" y="45.1">20_A6_TX5_LRCLK1</text>
<text x="141.2" y="42.5">21_A7_RX5_BCLK1</text>
<text x="148" y="47.6">19_A5_SCL</text>
<text x="192.8" y="42.5">A2</text>
<text x="192.8" y="45.1">A3</text>
<text x="192.8" y="47.6">A4</text>
<text x="203.7" y="47.6">B4</text>
<text x="203.7" y="45.1">B3</text>
<text x="203.7" y="42.5">B2</text>
<text x="18.5" y="52">GND</text>
<text x="42.7" y="53.8">U6A</text>
<text x="64.5" y="48.9">A5</text>
<text x="64.5" y="51.4">A6</text>
<text x="64.5" y="54">A7</text>
<text x="75.5" y="54">B7</text>
<text x="75.5" y="51.4">B6</text>
<text x="75.5" y="48.9">B5</text>
<text x="114" y="52.7">8_TX2_IN1</text>
<text x="114" y="50.2">7_RX2_OUT1A</text>
<text x="142.6" y="52.7">17_A3_TX4_SDA1</text>
<text x="147.8" y="50.2">18_A4_SDA</text>
<text x="192.8" y="50.2">A5</text>
<text x="192.8" y="52.7">A6</text>
<text x="203.7" y="52.7">B6</text>
<text x="203.7" y="50.2">B5</text>
<text x="41.4" y="56.6">74LS32</text>
<text x="64.5" y="59.1">A-&gt;B</text>
<text x="114" y="55.2">9_OUT1C</text>
<text x="114" y="57.8">10_CS_MQSR</text>
<text x="139.2" y="57.8">15_A1_RX3_SPDIF_IN</text>
<text x="142.6" y="55.2">16_A2_RX4_SCL1</text>
<text x="192.8" y="55.2">A7</text>
<text x="203.7" y="55.2">B7</text>
<text x="64.5" y="61.6">CE</text>
<text x="71.8" y="62.5" transform="rotate(-90 71.8 62.5)">GND</text>
<text x="89.5" y="61">+3.3V</text>
<text x="114" y="60.3">11_MOSI_CTX1</text>
<text x="114" y="62.9">12_MISO_MQSL</text>
<text x="114" y="65.4">3V3</text>
<text x="137.4" y="60.3">14_A0_TX3_SPDIF_OUT</text>
<text x="146.5" y="62.9">13_SCK_LED</text>
<text x="153.8" y="65.4">GND</text>
<text x="192.8" y="60.3">A-&gt;B</text>
<text x="192.8" y="62.9">CE</text>
<text x="200" y="63.8" transform="rotate(-90 200 63.8)">GND</text>
<text x="87.7" y="69.2">PWR_FLAG</text>
<text x="114" y="67.9">24_A10_TX6_SCL2</text>
<text x="114" y="70.5">25_A11_RX6_SDA2</text>
<text x="151.5" y="70.5">40_A16</text>
<text x="151.5" y="67.9">41_A17</text>
<text x="69.3" y="73.6">GND</text>
<text x="114" y="73">26_A12_MOSI1</text>
<text x="114" y="75.6">27_A13_SCK1</text>
<text x="142.3" y="73">39_MISO1_OUT1A</text>
<text x="147.6" y="75.6">38_CS1_IN1</text>
<text x="197.6" y="74.9">GND</text>
<text x="34.9" y="79.4">+3.3V</text>
<text x="67.4" y="80.9">74HC245</text>
<text x="70" y="78.6">U3</text>
<text x="114" y="78.1">28_RX7</text>
<text x="114" y="80.6">29_TX7</text>
<text x="114" y="83.2">30_CRX3</text>
<text x="151.5" y="83.2">35_TX8</text>
<text x="152.3" y="80.6">36_CS</text>
<text x="152.3" y="78.1">37_CS</text>
<text x="195.7" y="80.9">74HC245</text>
<text x="198.3" y="78.6">U5</text>
<text x="227.2" y="79.4">+3.3V</text>
<text x="34.8" y="88.3">0.1uf</text>
<text x="37" y="85.7">C3</text>
<text x="114" y="85.7">31_CTX3</text>
<text x="114" y="88.3">32_OUT1B</text>
<text x="148.7" y="88.3">33_MCLK2</text>
<text x="151.3" y="85.7">34_RX8</text>
<text x="230.1" y="85.7">C5</text>
<text x="230.3" y="88.3">0.1uf</text>
<text x="40.1" y="92.7">GND</text>
<text x="64.5" y="90.8">A0</text>
<text x="64.5" y="93.3">A1</text>
<text x="64.5" y="95.9">A2</text>
<text x="71.8" y="92.4" transform="rotate(-90 71.8 92.4)">VCC</text>
<text x="75.5" y="95.9">B2</text>
<text x="75.5" y="93.3">B1</text>
<text x="75.5" y="90.8">B0</text>
<text x="192.8" y="90.8">A0</text>
<text x="192.8" y="93.3">A1</text>
<text x="192.8" y="95.9">A2</text>
<text x="200" y="92.4" transform="rotate(-90 200 92.4)">VCC</text>
<text x="203.7" y="95.9">B2</text>
<text x="203.7" y="93.3">B1</text>
<text x="203.7" y="90.8">B0</text>
<text x="225.2" y="92.7">GND</text>
<text x="64.5" y="98.4">A3</text>
<text x="64.5" y="101">A4</text>
<text x="75.5" y="101">B4</text>
<text x="75.5" y="98.4">B3</text>
<text x="127" y="98.4">EPROM Connector</text>
<text x="135" y="101">J1</text>
<text x="148.3" y="97.2">+5V</text>
<text x="192.8" y="98.4">A3</text>
<text x="192.8" y="101">A4</text>
<text x="203.7" y="101">B4</text>
<text x="203.7" y="98.4">B3</text>
<text x="64.5" y="103.5">A5</text>
<text x="64.5" y="106">A6</text>
<text x="75.5" y="106">B6</text>
<text x="75.5" y="103.5">B5</text>
<text x="152.8" y="104.8">PWR_FLAG</text>
<text x="192.8" y="103.5">A5</text>
<text x="192.8" y="106">A6</text>
<text x="203.7" y="106">B6</text>
<text x="203.7" y="103.5">B5</text>
<text x="64.5" y="113.7">A-&gt;B</text>
<text x="64.5" y="108.6">A7</text>
<text x="75.5" y="108.6">B7</text>
<text x="192.8" y="113.7">A-&gt;B</text>
<text x="192.8" y="108.6">A7</text>
<text x="203.7" y="108.6">B7</text>
<text x="64.5" y="116.2">CE</text>
<text x="71.8" y="117.1" transform="rotate(-90 71.8 117.1)">GND</text>
<text x="192.8" y="116.2">CE</text>
<text x="200" y="117.1" transform="rotate(-90 200 117.1)">GND</text>
<text x="42.7" y="130">U6B</text>
<text x="69.3" y="128.2">GND</text>
<text x="197.6" y="128.2">GND</text>
<text x="41.4" y="132.8">74LS32</text>
<text x="42.7" y="144">U6C</text>
<text x="41.4" y="146.8">74LS32</text>
<text x="123.6" y="148.5">GND</text>
<text x="41.4" y="160.7">74LS32</text>
<text x="42.7" y="158">U6D</text>
<text x="35" y="176.5">GND</text>
<text x="50.2" y="176.5">GND</text>
</g>
<g font-size="1.8" fill="#a90000">
<text x="20.1" y="25.1" transform="rotate(-90 20.1 25.1)">14</text>
<text x="110" y="29">1</text>
<text x="160.3" y="29">48</text>
<text x="60.5" y="35.3">2</text>
<text x="70.9" y="31.5" transform="rotate(-90 70.9 31.5)">20</text>
<text x="80.3" y="35.3">18</text>
<text x="110" y="31.5">2</text>
<text x="110" y="34">3</text>
<text x="160.3" y="34">46</text>
<text x="160.3" y="31.5">47</text>
<text x="199.1" y="32.7" transform="rotate(-90 199.1 32.7)">20</text>
<text x="60.5" y="37.8">3</text>
<text x="60.5" y="40.4">4</text>
<text x="80.3" y="40.4">16</text>
<text x="80.3" y="37.8">17</text>
<text x="110" y="39.1">5</text>
<text x="110" y="41.7">6</text>
<text x="110" y="36.6">4</text>
<text x="160.3" y="41.7">43</text>
<text x="160.3" y="39.1">44</text>
<text x="160.3" y="36.6">45</text>
<text x="188.7" y="36.6">2</text>
<text x="188.7" y="39.1">3</text>
<text x="188.7" y="41.7">4</text>
<text x="208.6" y="41.7">16</text>
<text x="208.6" y="39.1">17</text>
<text x="208.6" y="36.6">18</text>
<text x="20.1" y="44.9" transform="rotate(-90 20.1 44.9)">7</text>
<text x="60.5" y="42.9">5</text>
<text x="60.5" y="45.5">6</text>
<text x="80.3" y="45.5">14</text>
<text x="80.3" y="42.9">15</text>
<text x="110" y="44.2">7</text>
<text x="110" y="46.7">8</text>
<text x="160.3" y="46.7">41</text>
<text x="160.3" y="44.2">42</text>
<text x="188.7" y="44.2">5</text>
<text x="188.7" y="46.7">6</text>
<text x="208.6" y="46.7">14</text>
<text x="208.6" y="44.2">15</text>
<text x="60.5" y="48">7</text>
<text x="60.5" y="50.5">8</text>
<text x="60.5" y="53.1">9</text>
<text x="80.3" y="53.1">11</text>
<text x="80.3" y="50.5">12</text>
<text x="80.3" y="48">13</text>
<text x="109.5" y="51.8">10</text>
<text x="110" y="49.3">9</text>
<text x="160.3" y="51.8">39</text>
<text x="160.3" y="49.3">40</text>
<text x="188.7" y="49.3">7</text>
<text x="188.7" y="51.8">8</text>
<text x="208.6" y="51.8">12</text>
<text x="208.6" y="49.3">13</text>
<text x="38.5" y="58.2">1</text>
<text x="60.5" y="58.2">1</text>
<text x="109.5" y="54.4">11</text>
<text x="109.5" y="56.9">12</text>
<text x="109.5" y="59.4">13</text>
<text x="160.3" y="59.4">36</text>
<text x="160.3" y="56.9">37</text>
<text x="160.3" y="54.4">38</text>
<text x="188.7" y="59.4">1</text>
<text x="188.7" y="54.4">9</text>
<text x="208.6" y="54.4">11</text>
<text x="38.5" y="63.2">2</text>
<text x="49.7" y="60.7">3</text>
<text x="60" y="60.7">19</text>
<text x="109.5" y="62">14</text>
<text x="109.5" y="64.5">15</text>
<text x="160.3" y="62">35</text>
<text x="160.3" y="64.5">34</text>
<text x="188.2" y="62">19</text>
<text x="70.9" y="67" transform="rotate(-90 70.9 67)">10</text>
<text x="109.5" y="67.1">16</text>
<text x="109.5" y="69.6">17</text>
<text x="160.3" y="69.6">32</text>
<text x="160.3" y="67.1">33</text>
<text x="199.1" y="68.3" transform="rotate(-90 199.1 68.3)">10</text>
<text x="109.5" y="72.1">18</text>
<text x="109.5" y="74.7">19</text>
<text x="109.5" y="77.2">20</text>
<text x="160.3" y="77.2">29</text>
<text x="160.3" y="74.7">30</text>
<text x="160.3" y="72.1">31</text>
<text x="109.5" y="79.8">21</text>
<text x="109.5" y="82.3">22</text>
<text x="160.3" y="82.3">27</text>
<text x="160.3" y="79.8">28</text>
<text x="60.5" y="89.9">2</text>
<text x="70.9" y="86.1" transform="rotate(-90 70.9 86.1)">20</text>
<text x="80.3" y="89.9">18</text>
<text x="109.5" y="84.8">23</text>
<text x="109.5" y="87.4">24</text>
<text x="160.3" y="87.4">25</text>
<text x="160.3" y="84.8">26</text>
<text x="188.7" y="89.9">2</text>
<text x="199.1" y="86.1" transform="rotate(-90 199.1 86.1)">20</text>
<text x="208.6" y="89.9">18</text>
<text x="60.5" y="92.5">3</text>
<text x="60.5" y="95">4</text>
<text x="80.3" y="95">16</text>
<text x="80.3" y="92.5">17</text>
<text x="188.7" y="92.5">3</text>
<text x="188.7" y="95">4</text>
<text x="208.6" y="95">16</text>
<text x="208.6" y="92.5">17</text>
<text x="60.5" y="97.5">5</text>
<text x="60.5" y="100.1">6</text>
<text x="80.3" y="100.1">14</text>
<text x="80.3" y="97.5">15</text>
<text x="188.7" y="97.5">5</text>
<text x="188.7" y="100.1">6</text>
<text x="208.6" y="100.1">14</text>
<text x="208.6" y="97.5">15</text>
<text x="60.5" y="102.6">7</text>
<text x="60.5" y="105.2">8</text>
<text x="60.5" y="107.7">9</text>
<text x="80.3" y="107.7">11</text>
<text x="80.3" y="105.2">12</text>
<text x="80.3" y="102.6">13</text>
<text x="131" y="103.9">1</text>
<text x="131" y="106.4">2</text>
<text x="139.4" y="106.4">31</text>
<text x="139.4" y="103.9">32</text>
<text x="188.7" y="102.6">7</text>
<text x="188.7" y="105.2">8</text>
<text x="188.7" y="107.7">9</text>
<text x="208.6" y="107.7">11</text>
<text x="208.6" y="105.2">12</text>
<text x="208.6" y="102.6">13</text>
<text x="60.5" y="112.8">1</text>
<text x="131" y="109">3</text>
<text x="131" y="111.5">4</text>
<text x="139.4" y="111.5">29</text>
<text x="139.4" y="109">30</text>
<text x="188.7" y="112.8">1</text>
<text x="60" y="115.3">19</text>
<text x="131" y="114">5</text>
<text x="131" y="116.6">6</text>
<text x="131" y="119.1">7</text>
<text x="139.4" y="119.1">26</text>
<text x="139.4" y="116.6">27</text>
<text x="139.4" y="114">28</text>
<text x="188.2" y="115.3">19</text>
<text x="70.9" y="121.6" transform="rotate(-90 70.9 121.6)">10</text>
<text x="131" y="121.7">8</text>
<text x="131" y="124.2">9</text>
<text x="139.4" y="124.2">24</text>
<text x="139.4" y="121.7">25</text>
<text x="199.1" y="121.6" transform="rotate(-90 199.1 121.6)">10</text>
<text x="130.5" y="126.7">10</text>
<text x="130.5" y="129.3">11</text>
<text x="130.5" y="131.8">12</text>
<text x="139.4" y="131.8">21</text>
<text x="139.4" y="129.3">22</text>
<text x="139.4" y="126.7">23</text>
<text x="38.5" y="134.4">4</text>
<text x="49.7" y="136.9">6</text>
<text x="130.5" y="134.4">13</text>
<text x="130.5" y="136.9">14</text>
<text x="139.4" y="136.9">19</text>
<text x="139.4" y="134.4">20</text>
<text x="38.5" y="139.4">5</text>
<text x="130.5" y="139.4">15</text>
<text x="130.5" y="142">16</text>
<text x="139.4" y="142">17</text>
<text x="139.4" y="139.4">18</text>
<text x="38.5" y="148.3">9</text>
<text x="38" y="153.4">10</text>
<text x="49.7" y="150.9">8</text>
<text x="38" y="162.3">12</text>
<text x="38" y="167.4">13</text>
<text x="49.2" y="164.8">11</text>
</g>
<g font-size="1.4" fill="#840000">
<text x="143" y="29.7">(3.6v to 5.5v)</text>
<text x="142.9" y="34.8">(250mA max)</text>
</g>
</svg>
